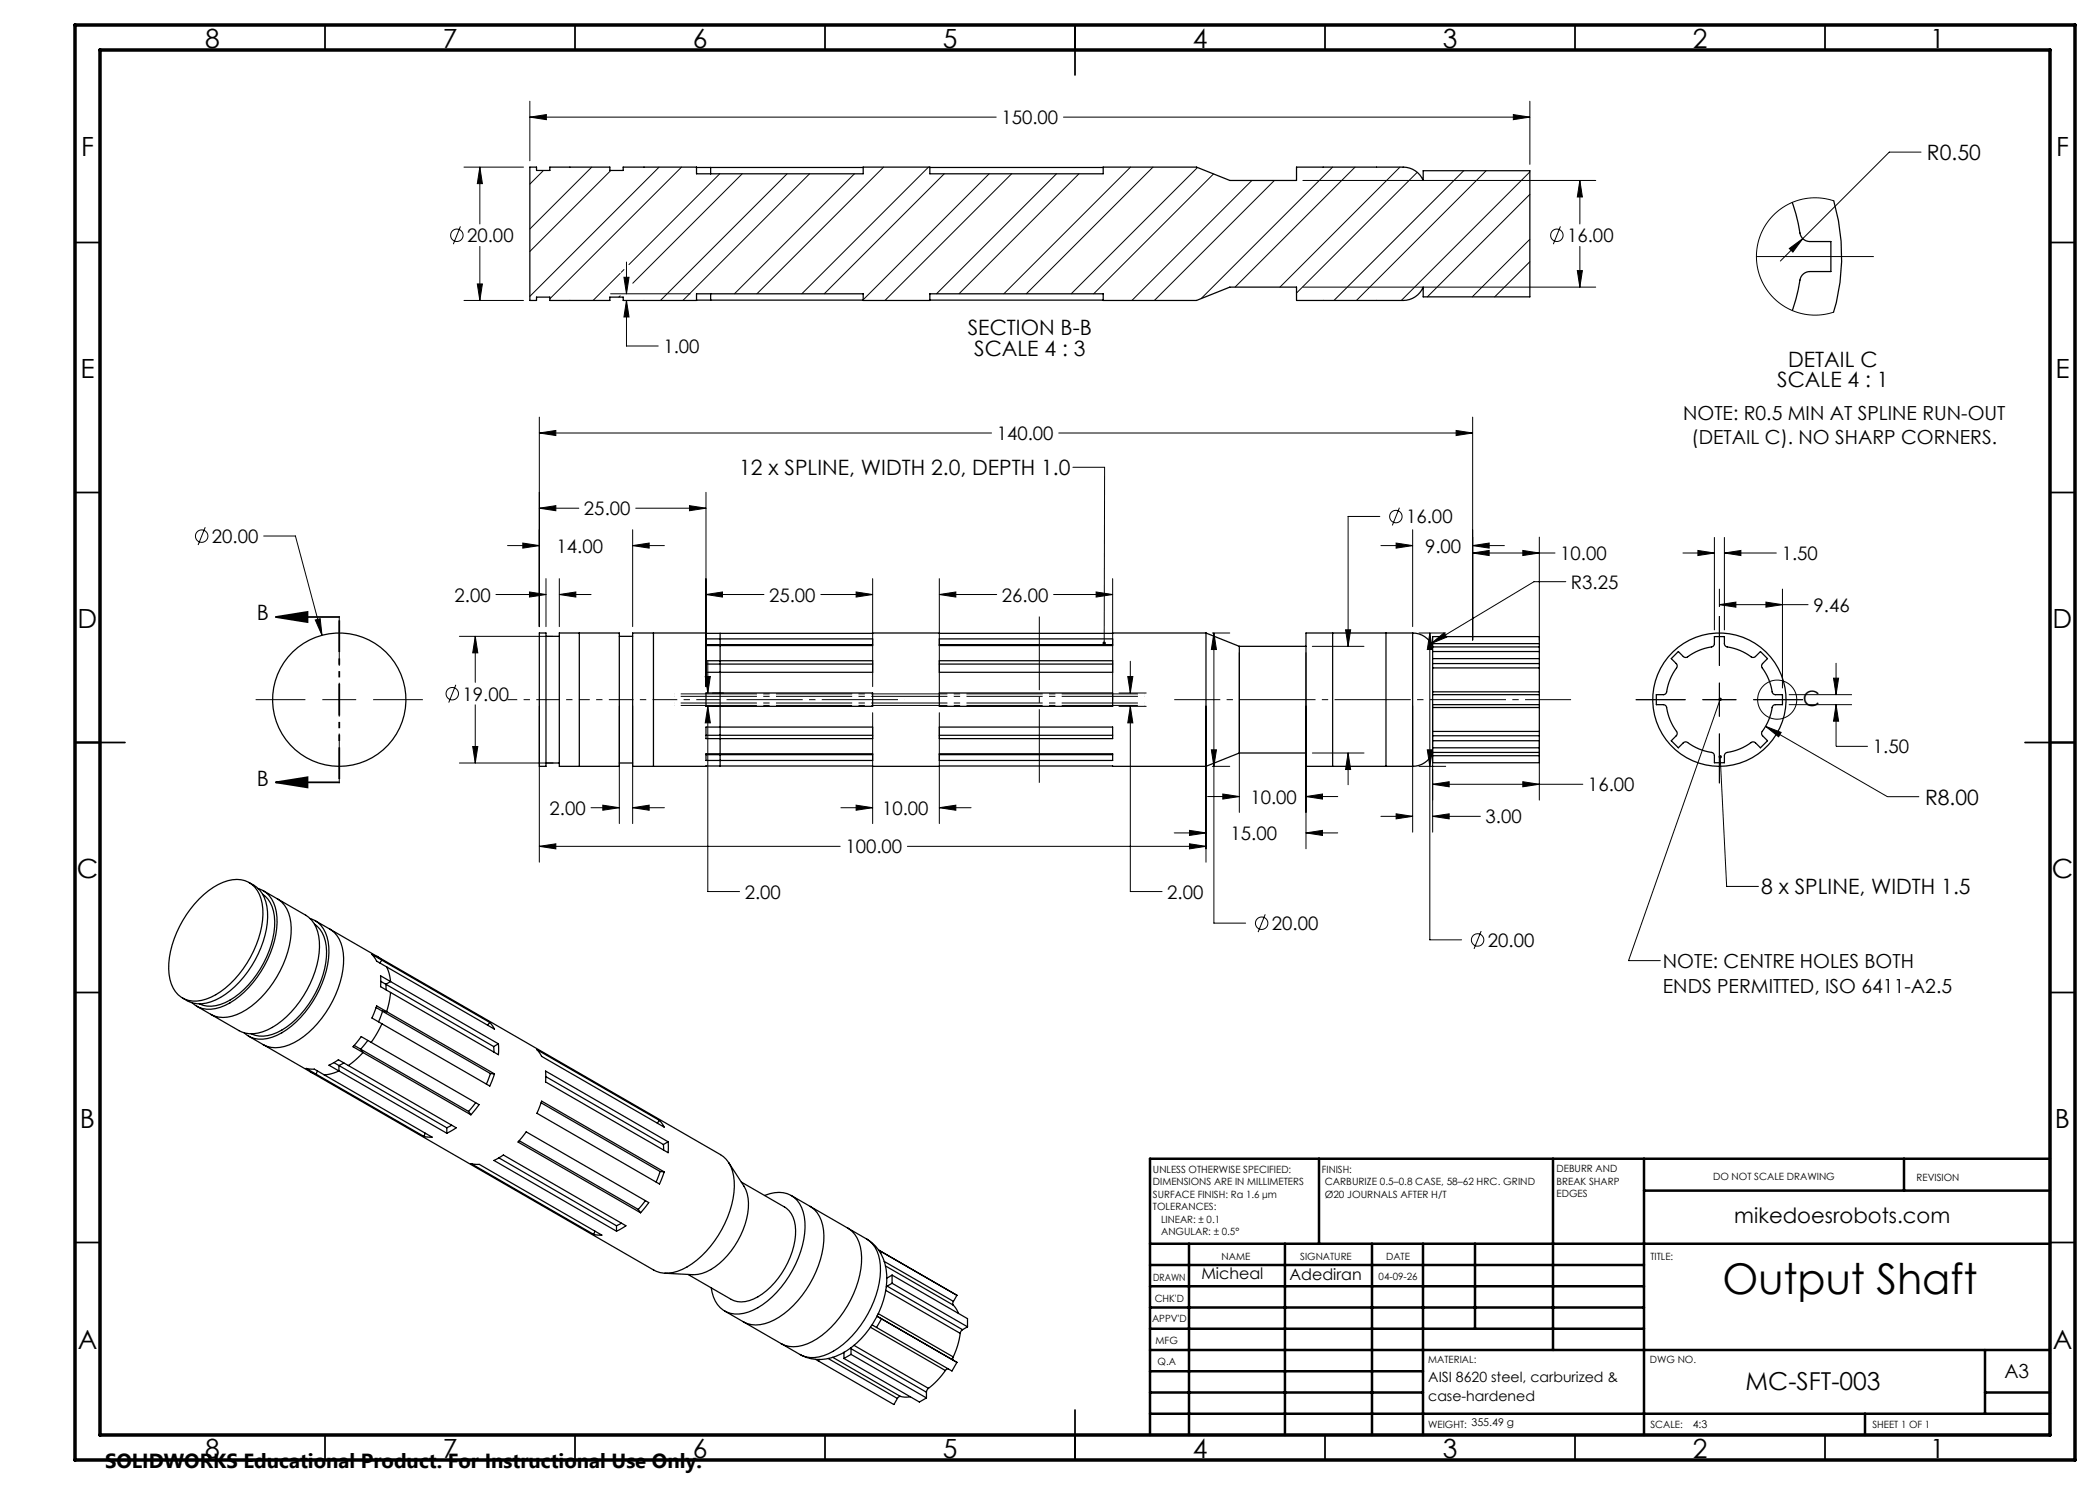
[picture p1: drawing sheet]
<svg xmlns="http://www.w3.org/2000/svg" width="420mm" height="297mm" viewBox="0 0 420 297" stroke-linecap="round" stroke-linejoin="round" font-family="sans-serif">
<g fill="none" stroke="#000" stroke-width=".25">
<path d="M106 33.4h1.3v.7h2.7v-.7h12v.7h2.6v-.7h14.7v1.4h33.3v-1.4h13.4v1.4h34.6v-1.4h18.7l6.7 2.7h13.3v-2.7h21.3a4.3 4.3 0 0 1 4 2.7v-2h21.4v25.3h-21.4v-2a4.3 4.3 0 0 1-4 2.7h-21.3v-2.7h-13.3l-6.7 2.7h-18.7v-1.3h-34.6v1.3h-13.4v-1.3h-33.3v1.3h-14.7v-.7h-2.6v.7h-12v-.7h-2.7v.7h-1.3zM139.3 33.5h33.3M142.1 33.5v1.3M186 33.5h34.6M142.1 58.8v1.2M358.4 40.5a33.1 33.1 0 0 1 1.7 6.5l.6 .8 .9 .5h4.6v6h-4.2a2 2 0 0 0-2 1.7 30.7 30.7 0 0 1-1.5 6.1M366.8 40.2a39.3 39.3 0 0 1-.1 22.2M139.3 60h33.3M186 60h34.6M107.9 126.6h1.3v26.7h-1.3zM109.2 127.3h2.7M111.9 126.6h12v26.7h-12z"/>
<path d="M115.9 126.6v26.7M123.9 127.3h2.6M130.7 126.6v26.7M141.2 127.8h33.3v1.3h-33.3zM141.2 132.1h33.3v2.4h-33.3zM141.2 138.6h33.3v2.7h-33.3zM141.2 132.8h33.3M141.2 128.9h33.3M144 126.7v26.5M187.9 132.1h34.6v2.4h-34.6zM187.9 127.8h34.6v1.3h-34.6zM187.9 138.6h34.6v2.7h-34.6z"/>
<path d="M187.9 132.8h34.6M187.9 128.9h34.6M241.2 126.6h-114.7v26.7h114.7M241.2 126.6v26.7M241.2 126.6l6.7 2.7M247.9 129.3v21.3M247.9 129.3h13.3M266.5 126.6v26.7M277.2 126.6v26.7M282.5 126.6a4.3 4.3 0 0 1 4 2.7M282.5 126.6h-21.3v26.7h21.3M282.5 126.6v26.7"/>
<path d="M286.5 129.4v.9M286.5 133.6v4.8M286.5 138.4v.5M286.5 132.7v.9M286.5 128.7v.7M286.5 128.7v-1.4h21.4v1.4M286.5 130.3v2.4M286.5 138.9v2M286.5 138.9h21.4M286.5 138.4h21.4M286.5 133.6h21.4M286.5 131.7h21.4"/>
<path d="M286.5 130.3h21.4M286.5 132.7h21.4M286.5 129.4h21.4M286.5 128.7h21.4M307.9 138.4v.5M307.9 133.6v4.8M307.9 132.7v.9M307.9 129.4v.9M307.9 128.7v.7M307.9 130.3v2.4M307.9 138.9v2M335.7 130.3l1 1a.67 .67 0 0 0 .8 .1 12.7 12.7 0 0 1 5.1-2.2l.3-.4v-1.5h2v1.4a.67 .67 0 0 0 .5 .7 12.7 12.7 0 0 1 5.2 2.1l.4-.1 1.1-1.1 1.4 1.4-1 1a.67 .67 0 0 0-.1 .9 12.7 12.7 0 0 1 2.2 5.1l.4 .2h1.5v2h-1.4a.67 .67 0 0 0-.7 .6 12.7 12.7 0 0 1-2.1 5.1l.1 .5 1.1 1-1.4 1.5-1-1a.67 .67 0 0 0-.9-.1 12.7 12.7 0 0 1-5.1 2.1l-.2 .4v1.5h-2v-1.4a.67 .67 0 0 0-.6-.6 12.7 12.7 0 0 1-5.1-2.1l-.5 .1-1 1.1-1.4-1.5 .9-.9a.67 .67 0 0 0 .1-.9 12.7 12.7 0 0 1-2.1-5.1l-.4-.3h-1.5v-2h1.4a.67 .67 0 0 0 .6-.5 12.7 12.7 0 0 1 2.1-5.1l-.1-.5-1-1.1z"/>
<path d="M109.2 152.6h2.7M123.9 152.6h2.6M141.2 145.4h33.3v2.3h-33.3zM141.2 150.8h33.3v1.3h-33.3zM141.2 147.1h33.3M141.2 150.9h33.3M187.9 150.8h34.6v1.3h-34.6zM187.9 145.4h34.6v2.3h-34.6zM187.9 147.1h34.6M187.9 150.9h34.6M247.9 150.6l-6.7 2.7M247.9 150.6h13.3"/>
<path d="M286.5 150.6a4.3 4.3 0 0 1-4 2.7M286.5 141.5v4.8M286.5 149.6v.9M286.5 140.9v.6M286.5 146.3v.9M286.5 150.5v.6M286.5 140.9h21.4M286.5 151.1v1.4h21.4v-1.4M286.5 147.2v2.4M286.5 141.5h21.4M286.5 146.3h21.4M286.5 148.1h21.4"/>
<path d="M286.5 147.2h21.4M286.5 149.6h21.4M286.5 150.5h21.4M286.5 151.1h21.4M307.9 140.9v.6M307.9 141.5v4.8M307.9 146.3v.9M307.9 149.6v.9M307.9 150.5v.6M307.9 147.2v2.4M39.8 179.8a11.4 11.4 0 0 1 7.6-3.9 5.1 5.1 0 0 1 5 4.9 19.2 19.2 0 0 1-4.6 14.1 13.5 13.5 0 0 1-8.4 5.3 5 5 0 0 1-5.4-4.3 17.6 17.6 0 0 1 3.3-13zM49.8 176.5a6.2 6.2 0 0 1 3.7 5.8 20.6 20.6 0 0 1-9.4 17.2 6.6 6.6 0 0 1-7.6 .1"/>
<path d="M51.6 177.7a5.3 5.3 0 0 1 3.7 4.7 19.2 19.2 0 0 1-4.7 14.1 13.5 13.5 0 0 1-8.4 5.3 4.7 4.7 0 0 1-3.8-1.2M52.5 178.8a6.9 6.9 0 0 1 2.4 6.6 20 20 0 0 1-8.9 14.6 6.3 6.3 0 0 1-6.1 .8M52.7 178.1l8.4 4.9a6.8 6.8 0 0 1 2.8 6.4 20.9 20.9 0 0 1-9.4 16.1 6.6 6.6 0 0 1-6.7 .6l-8.5-4.9M55.5 179.8a6.4 6.4 0 0 1 2.7 5.8 20.6 20.6 0 0 1-9.9 16.9 6.3 6.3 0 0 1-6.1 .4M62 183.7a5.3 5.3 0 0 1 3.6 4.7 19.2 19.2 0 0 1-4.6 14.1 13.5 13.5 0 0 1-8.4 5.3 4.7 4.7 0 0 1-3.8-1.2M62.9 184.8a6.9 6.9 0 0 1 2.4 6.5 20 20 0 0 1-8.9 14.7 6.3 6.3 0 0 1-6.2 .8M63 184.1l12.4 7.2M66 185.8a6.4 6.4 0 0 1 2.7 5.9 20.6 20.6 0 0 1-9.9 16.8 6.3 6.3 0 0 1-6.2 .4M74.4 190.9l23.6 13.6 .9 1.3-23.6-13.6zM75.4 191.3l68.7 39.6a6.8 6.8 0 0 1 2.8 6.4 20.9 20.9 0 0 1-9.5 16.1 6.6 6.6 0 0 1-6.6 .6l-81.1-46.8M75.4 191.3l1 .7-.5 .6M76.2 196.3l22.5 13"/>
<path d="M77.3 193.4l.5 1.3 .3 1.6-.9 .6v1.1M78.1 198.5l-2-1.2v-2.1l23.6 13.6M78.1 198.5l-.3 1.9-.5 1.9h-.8l-.8 2.1M78.1 198.5l21.6 12.4v-2.1M61.2 213.7l1.7 .1 23.5 13.6-1.6-.1zM63.5 214.2l-.3 .6-1.1-.4M65.8 213l1.9-1 23.5 13.6-1.8 1zM66.8 212.5l22.6 13.1M68.8 212.6l-1 .5v1.1l-1.5 .5-1.4 .3M70.8 209.1l22.9 13.2M72.2 207.3l23.6 13.6-1.6 2.1-23.6-13.6zM73.6 208.1l-1.5 1.7 .5 .7-1.4 1.4-1.5 1.2"/>
<path d="M75.2 201.5l22.9 13.2M75.3 201.2l23.6 13.6-.9 2.4-23.6-13.6zM76.4 204.8l-1 1.9-1.2 1.8M98 204.5l-.5 .5M98.1 214.7l-.8 2.1M98.1 214.7l.8 .1M98.7 209.3l.1 1.1M99.7 208.8l-1 .5M107.4 209.9l24.5 14.2 .9 1.3-24.5-14.1zM109.1 214.2l24.5 14.2v2.1l-24.5-14.1zM109.2 215.3l23.5 13.6M85 226.6l-.2 .7"/>
<path d="M89.4 225.6v1M90.3 225l-.9 .6M93.7 222.3l.5 .7M94.2 232.7l1.7 .2 24.5 14.1-1.7-.1zM95.1 220.5l-1.4 1.8M98.8 232.1l1.9-1.1 24.5 14.2-1.9 1zM99.8 231.6l23.5 13.6M103.8 228.1l23.8 13.8M105.2 226.4l24.6 14.1-1.7 2.1-24.5-14.2zM108.2 220.6l23.8 13.7M108.3 220.2l24.5 14.2-.9 2.4-24.5-14.1zM131.9 224.1l-.4 .5"/>
<path d="M132 234.3l-.8 2.1M132 234.3l.8 .1M132.7 228.9v1.1M133.6 228.4l-.9 .5M145.7 232.5l3.1 4.7a8.4 8.4 0 0 1 .5 6.6 16.3 16.3 0 0 1-8 10.6 5.9 5.9 0 0 1-2.7 .5l-5.7-.3M148.3 236.4l8.6 5a5.7 5.7 0 0 1 2.2 5.7 16.4 16.4 0 0 1-8.4 12.7 4.9 4.9 0 0 1-4.4 .1l-8.7-5M152.9 239.1a5.3 5.3 0 0 1 7.4 2.4 13.3 13.3 0 0 1-.6 10.1 20 20 0 0 1-9.1 10.4 5.5 5.5 0 0 1-7.1-1.1 7.2 7.2 0 0 1-1.2-3.3M158.3 239.1l15 8.7a6.8 6.8 0 0 1 2.8 6.4 20.9 20.9 0 0 1-9.4 16 6.6 6.6 0 0 1-6.7 .7M119 246.2l-.3 .7M123.3 245.2v1M124.3 244.6l-1 .6M127.6 241.9l.5 .7"/>
<path d="M129.1 240.1l-1.5 1.8M162 241.3a6.4 6.4 0 0 1 2.8 5.8 20.6 20.6 0 0 1-9.9 16.9 6.3 6.3 0 0 1-6.2 .4M169.6 245.6a6.4 6.4 0 0 1 2.7 5.9 20.6 20.6 0 0 1-9.9 16.8 6.3 6.3 0 0 1-6.2 .4M173.3 247.8a8.8 8.8 0 0 1 4.1 8.5 17.9 17.9 0 0 1-10.2 14.9 8.1 8.1 0 0 1-7.2-.3M175.7 250l15.7 9.1-.7 1.2M176.3 250.4l-.2 .3M176.8 252.3l13.9 8M177.1 253.2l13.5 7.8M177.1 258.1l14.9 8.6M177.4 257.2l-.1 .2M177.4 257.2l15.1 8.7M178.4 255l-1 .6"/>
<path d="M178.4 255v1.7M178.4 256.7l-1 .5M178.4 256.7l15.1 8.7M178.4 255l15.1 8.7v1.7M144.9 262.2l15.1 8.7M163.1 271.9l.6 .3M163.7 272.2l15.1 8.7 .7-1.2M163.9 271.9l-.2 .3M165.6 271.7l13.9 8M166.5 271.5l13.6 7.8M168.8 270.5v1.2M168.8 271.7l15.1 8.7 1.4-.8"/>
<path d="M170.2 269.7v1.2M170.2 270.9l-1.4 .8M170.2 270.9l15.1 8.7M170.2 269.7l15.1 8.7M170.2 269.5v.2M170.8 269.1l14.9 8.6M174.1 265.4l15 8.7M175.5 263.1l.1 .3 15.8 9.1-1 1.7-15.8-9.1h-.3M175.6 262.7l15 8.7M176.3 263.8l-1 1.7M180.1 279.3l.8 .1h1.2M180.1 279.3l-.3 .1-.3 .3"/>
<path d="M185.3 278.4v1.2M185.7 277.7l-.4 .7M189.1 274.1a15.7 15.7 0 0 1-3.4 3.6M189.7 273.8h-.3l-.3 .3M190.6 271.4v.4l.1 .3M190.6 261l.5 .6 .6 1.1M190.7 260.3l-.1 .4v.3M192 266.7a15.7 15.7 0 0 1-1.4 4.7M192.5 265.9l-.5 .8M193.5 265.4l-1 .5"/>
<circle cx="67.9" cy="139.9" r="13.3"/>
<circle cx="343.9" cy="139.9" r="13.3"/>
</g>
<g fill="none" stroke="#000" stroke-width=".2">
<path d="M92.8 33.4h11.9M96 33.4l.5 3.3h-1zM96 33.4v11.4M106 23.4l3.3-.5v1zM106 20.3v11.9M106 23.4h93.2M108.7 34.1l-2.7 2.7M118.3 33.4l-12.3 12.4M122.2 34.1l-16.2 16.2M131.8 33.4l-25.8 25.9M136.3 33.4l-26.3 26.4M144 34.8l-18.2 18.1"/>
<path d="M148.4 34.8l-21.8 21.8M157.4 34.8l-25.3 25.3M161.9 34.8l-25.3 25.3M170.9 34.8l-24 24M176.7 33.4l-25.3 25.4M185.7 33.4l-25.3 25.4M188.9 34.8l-24 24M197.8 34.8l-25.2 25.2M202.3 34.8l-25.3 25.3M211.3 34.8l-24 24M212.7 23.4h93.3M215.8 34.8l-24 24"/>
<path d="M226.1 33.4l-25.3 25.4M230.6 33.4l-25.3 25.4M239.5 33.5l-25.3 25.3M242.7 34.8l-24 24M250.4 36.1l-24 24M254.9 36.1l-24 24M260.6 36.1h58.5M266.5 33.4l-26.3 26.3M271 33.4l-24 24M280 33.4l-24 24M283.4 34.5l-24.1 24.1M292.7 34.1l-25.9 26"/>
<path d="M297.2 34.1l-25.9 26M302.7 22.9l3.3 .5-3.3 .5zM306 34.4l-25.7 25.7M306 38.9l-20.5 20.5M306 20.3v12.6M316 36.1l.5 3.3h-1zM316 36.1v8.7M384.2 30.4h-6.3l-21.8 21.8M92.1 45.3l-1.4 3.5M95.5 56.8h1l-.5 3.3zM96 49.3v10.8M122.1 58.8h15.9"/>
<path d="M124 54.7l-5.4 5.4M124 59.2l-.2 .2M124.8 55.5h1l-.5 3.3zM124.8 53.9l-.5 .6M125.3 52.4v6.4M260.6 57.4h58.5M306 47.9l-11.5 11.5M306 52.3l-7.1 7.1M312.1 45.3l-1.4 3.5M315.5 54.1h1l-.5 3.3zM316 49.3v8.1M351.3 51.3h23.5"/>
<path d="M357.9 49.7l2.7-2-2 2.7zM366.8 40.2l-2.7-.6-2.9 .1-2.6 .7-2.4 1.4-2 1.8-1.6 2.4-1 2.6-.3 2.7 .3 2.8 1 2.6 1.5 2.2 2 1.9 2.5 1.4 2.6 .7 2.7 .1 2.8-.6M92.8 60.1h11.9M125.3 60.1l.5 3.3h-1zM125.3 60.1v9.1h6.3M107.9 86.6l3.3-.5v1zM107.9 83.4v41.9M107.9 86.6h90.4M141.2 98.5v38.8M211.8 86.6h82.7M214.6 93.5h6.3l-.1 35.1M291.2 86.1l3.3 .5-3.3 .5z"/>
<path d="M294.5 83.4v44.6M41 105.4l-1.4 3.6M52.7 107.2h6.4l5.3 19.9M99.2 118.9h10M101.5 109.1h6.4M104.6 108.6l3.3 .5-3.3 .5zM105.9 118.4l3.3 .5-3.3 .5zM107.9 101.6l3.3-.5v1zM107.9 101.6h7.9M109.2 115.7v9.6M111.9 118.9l3.3-.5v1zM111.9 115.7v9.6"/>
<path d="M111.9 118.9h6.3M126.5 109.1l3.3-.5v1zM126.5 109.1h6.4M126.5 105.9v19.4M127.1 101.6h14.1M137.9 101.1l3.3 .5-3.3 .5zM141.2 118.9l3.3-.5v1zM141.2 118.9h11.6M164.2 118.9h10.3M171.2 118.4l3.3 .5-3.3 .5zM174.5 115.7v21.6M187.9 118.9l3.3-.5v1z"/>
<path d="M187.9 118.9h11.4M187.9 115.7v24.3M210.7 118.9h11.8M219.2 118.4l3.3 .5-3.3 .5zM222.5 115.7v24.3M276 103.3h-6.4v26M276.2 109.1h6.3M279.2 108.6l3.3 .5-3.3 .5zM279.9 101.5l-1.4 3.6M282.5 105.9v19.4M294.5 109.1l3.3-.5v1zM294.5 110.6l3.3-.5v1z"/>
<path d="M294.5 110.6h16.5M294.5 109.1h6.4M304.6 110.1l3.3 .5-3.3 .5zM307.9 107.4v20.6M313.2 116.3h-6.4l-20.6 12.4M336.5 110.6h6.4M339.6 110.1l3.3 .5-3.3 .5zM342.9 107.4v18.7M343.9 117.8v3.6M344.9 110.6l3.3-.5v1zM344.9 107.4v18.7M344.9 110.6h10.4"/>
<path d="M356.5 117.8v19.9M51.1 139.9h10M63.1 124l.9-.3 .4 3.4zM64.5 139.9h6.7M67.9 123.2v10M67.9 136.5v6.8M74.6 139.9h10M91.2 137l-1.5 3.5M91.9 127.3h18.7M95.1 127.3l.5 3.3h-1.1zM95.1 127.3v9.2M141.1 135.3h1l-.5 3.3z"/>
<path d="M141.6 132.3v6.3M142.5 138.6h2.2M223.8 138.6h5.4M225.6 135.3h1l-.5 3.3zM226.1 132.3v6.3M242.5 126.6h3.5M242.8 126.6l.5 3.3h-1zM242.8 126.6v58h6.3M247.9 130.5v32M261.2 130.5v39.3M262.5 129.3h10.3M269.1 126h1l-.5 3.3z"/>
<path d="M283.8 126.6h5.3M286 126.6l.5 3.3h-1zM286 126.6v61.4h6.3M286.2 128.7l2.6-2.1 .5 .8zM327.2 139.9h9.9M340.5 139.9h6.8M343.9 120.9l3.3-.5v1zM343.9 123.2v10M343.9 136.5v6.8M343.9 120.9h17.8M344 139.9l-18.3 52.2h6.4M350.7 139.9h9.9"/>
<path d="M353.2 120.4l3.3 .5-3.3 .5zM357.8 138.9h12.6M366.7 135.6h1l-.5 3.3zM367.2 132.6v6.3M67.9 146.7v10M91.9 152.6h18.7M94.5 149.3h1.1l-.5 3.3zM95.1 141v11.6M107.9 141.2v31.2M123.9 141.2v23.5M126.5 141.2v23.5M141.6 141.3l.5 3.3h-1z"/>
<path d="M141.6 141.3v37h6.3M142.5 141.3h2.2M174.5 142.5v22.2M187.9 142.5v22.2M223.8 141.3h5.4M226.1 141.3l.5 3.3h-1zM226.1 141.3v37h6.3M241.2 141.2v31.2M241.5 159.3h6.4M242.3 150h1l-.5 3.3zM242.5 153.3h3.5M244.6 158.8l3.3 .5-3.3 .5z"/>
<path d="M261.2 159.3l3.3-.5v1zM261.2 159.3h6.3M262.5 150.6h10.3M269.6 150.6l.5 3.3h-1zM269.6 150.6v6.4M282.5 141.2v25.2M283.8 153.3h5.3M285.5 150h1l-.5 3.3zM286.5 156.9l3.3-.6v1.1zM286.5 141.2v25.2M286.5 156.9h30.1M304.6 156.3l3.3 .6-3.3 .5z"/>
<path d="M307.9 148.4v11.6M343.9 146.7v10M344 151.4l1.3 25.9h6.4M353.1 145.3l3.1 1.2-.5 .9zM353.1 145.3l24.4 14h6.3M357.8 140.9h12.6M367.2 140.9l.5 3.3h-1zM367.2 140.9v8.4h6.4M107.9 169.3l3.3-.5v1zM107.9 169.3h60.1M118.2 161.5h5.7M120.6 161l3.3 .5-3.3 .6z"/>
<path d="M126.5 161.5l3.3-.5v1.1zM126.5 161.5h6.4M168.2 161.5h6.3M171.2 161l3.3 .5-3.3 .6zM181.5 169.3h59.7M187.9 161.5l3.3-.5v1.1zM187.9 161.5h6.3M234.8 166.6h6.4M237.9 166.1l3.3 .5-3.3 .5zM237.9 168.8l3.3 .5-3.3 .5zM261.2 166.6l3.3-.5v1zM261.2 166.6h6.3"/>
<path d="M276.2 163.3h6.3M279.2 162.8l3.3 .5-3.3 .5zM286.5 163.3l3.3-.5v1zM286.5 163.3h9.6M253 182.9l-1.4 3.5M296.2 186.2l-1.4 3.6"/>
<circle cx="91.4" cy="47.1" r="1.24"/>
<circle cx="311.4" cy="47.1" r="1.24"/>
<circle cx="40.3" cy="107.2" r="1.24"/>
<circle cx="279.2" cy="103.3" r="1.24"/>
<circle cx="90.5" cy="138.7" r="1.24"/>
<circle cx="355.4" cy="139.9" r="3.9"/>
<circle cx="252.3" cy="184.6" r="1.24"/>
<circle cx="295.5" cy="188" r="1.24"/>
</g>
<g fill="none" stroke="#000" stroke-width=".35">
<path d="M65 5v5M115 5v5M165 5v5M215 5v10M265 5v5M315 5v5M365 5v5M15 48.5h5M410 48.5h5M15 98.5h5M410 98.5h5M55.2 123.4l6.3-1v2z"/>
<path d="M55.2 123.4h12.7M15 148.5h10M55.2 156.5l6.3-1v2zM55.2 156.5h12.7M405 148.5h10M15 198.5h5M410 198.5h5M15 248.5h5M410 248.5h5M65 287v5M115 287v5M165 287v5"/>
<path d="M215 282v10M265 287v5M315 287v5M365 287v5"/>
</g>
<path d="M207.9 156.6v-33.3" fill="none" stroke="#000" stroke-width=".2" stroke-dasharray="15.2 1.3 1.3 1.3" stroke-dashoffset=".5" stroke-linecap="butt"/>
<path d="M144 139.9h-13.3" fill="none" stroke="#000" stroke-width=".2" stroke-dasharray="15.2 1.3 1.3 1.3" stroke-dashoffset="10.5" stroke-linecap="butt"/>
<path d="M115.9 139.9h-4M130.7 139.9h-4.2" fill="none" stroke="#000" stroke-width=".2" stroke-dasharray="15.2 1.3 1.3 1.3" stroke-dashoffset="15.1" stroke-linecap="butt"/>
<path d="M180.9 139.9h-36.9M228.9 138.8h-94.1M228.9 139.3h-94.1M228.9 140.6h-94.1M228.9 141.1h-94.1" fill="none" stroke="#000" stroke-width=".2" stroke-dasharray="15.2 1.3 1.3 1.3" stroke-dashoffset="-1.3" stroke-linecap="butt"/>
<path d="M111.9 139.9h-2.7M126.5 139.9h-2.6" fill="none" stroke="#000" stroke-width=".2" stroke-dasharray="15.2 1.3 1.3 1.3" stroke-linecap="butt"/>
<path d="M123.9 139.9h-8" fill="none" stroke="#000" stroke-width=".2" stroke-dasharray="15.2 1.3 1.3 1.3" stroke-dashoffset="13.1" stroke-linecap="butt"/>
<path d="M109.2 139.9h-7.7" fill="none" stroke="#000" stroke-width=".2" stroke-dasharray="15.2 1.3 1.3 1.3" stroke-dashoffset="13.3" stroke-linecap="butt"/>
<path d="M314.2 139.9h-79.4" fill="none" stroke="#000" stroke-width=".2" stroke-dasharray="15.2 1.3 1.3 1.3" stroke-dashoffset="6" stroke-linecap="butt"/>
<path d="M67.9 123.4v33.1" fill="none" stroke="#000" stroke-width=".35" stroke-dasharray="6.3 1.3 1.3 1.3 1.3 1.3" stroke-dashoffset="-.7" stroke-linecap="butt"/>
<g fill="none" stroke="#000" stroke-width=".5">
<path d="M263.8 231.8v17M310.6 231.8v38.2M328.8 231.8v55.2M328.8 238.1h81.2M380.8 231.8v6.3M410 231.8h-180v55.2M230 248.8h180M230 257.3h98.8M230 253h98.8M237.8 248.8v38.2M257 248.8v38.2M274.4 248.8v38.2"/>
<path d="M284.6 248.8v38.2M295 248.8v17M230 265.8h98.8M230 261.5h98.8M230 278.5h54.6M230 274.3h54.6M230 270h180M397 278.5h13M397 270v12.8M230 282.8h180M373 282.8v4.2"/>
</g>
<path d="M15 5h400v287h-400zM20 10h390v277h-390z" fill="none" stroke="#000" stroke-width=".7"/>
<g fill="#000">
<path d="M357.9 49.7l2.7-2-2 2.7zM63.1 124l.9-.3 .4 3.4zM343.8 139.6l.3-.1-.1 .4 .1-.4a.34 .34 0 0 1 .2 .5 .34 .34 0 0 1-.5 .1 .34 .34 0 0 1 0-.5zM353.1 145.3l3.1 1.2-.5 .9z"/>
<path d="M339.6 110.1l3.3 .5-3.3 .5zM344.9 110.6l3.3-.5v1z"/>
<path d="M55.2 123.4l6.3-1v2zM55.2 156.5l6.3-1v2z"/>
<path d="M220.6 128.4a.34 .34 0 0 0-.1 .4 .34 .34 0 0 0 .3 .2v-.4v.4a.34 .34 0 0 0 .3-.5 .34 .34 0 0 0-.5-.1zM343.8 151.1a.34 .34 0 0 0 .1 .6 .34 .34 0 0 0 .5-.3 .34 .34 0 0 0-.4-.4v.4v-.4z"/>
<path d="M366.7 135.6h1l-.5 3.3zM367.2 140.9l.5 3.3h-1zM343.9 120.9l3.3-.5v1zM353.2 120.4l3.3 .5-3.3 .5z"/>
<path d="M244.6 158.8l3.3 .5-3.3 .5zM261.2 159.3l3.3-.5v1zM294.5 109.1l3.3-.5v1zM279.2 108.6l3.3 .5-3.3 .5zM279.2 162.8l3.3 .5-3.3 .5zM286.5 163.3l3.3-.5v1zM286.2 128.7l3.1-1.3-.5-.8zM237.9 166.1l3.3 .5-3.3 .5zM261.2 166.6l3.3-.5v1zM237.9 168.8l3.3 .5-3.3 .5zM107.9 169.3l3.3-.5v1zM242.3 150h1l-.5 3.3zM242.8 126.6l.5 3.3h-1zM269.6 150.6l.5 3.3h-1zM269.1 126h1l-.5 3.3zM285.5 150h1l-.5 3.3zM286 126.6l.5 3.3h-1zM126.5 161.5l3.3-.5v1.1zM120.6 161l3.3 .5-3.3 .6zM111.9 118.9l3.3-.5v1zM105.9 118.4l3.3 .5-3.3 .5zM104.6 108.6l3.3 .5-3.3 .5zM126.5 109.1l3.3-.5v1zM94.5 149.3h1.1l-.5 3.3zM95.1 127.3l.5 3.3h-1.1zM107.9 86.6l3.3-.5v1zM291.2 86.1l3.3 .5-3.3 .5zM294.5 110.6l3.3-.5v1zM304.6 110.1l3.3 .5-3.3 .5zM137.9 101.1l3.3 .5-3.3 .5zM107.9 101.6l3.3-.5v1zM141.2 118.9l3.3-.5v1zM171.2 118.4l3.3 .5-3.3 .5zM141.1 135.3h1l-.5 3.3zM141.6 141.3l.5 3.3h-1zM225.6 135.3h1l-.5 3.3zM226.1 141.3l.5 3.3h-1zM187.9 161.5l3.3-.5v1.1zM171.2 161l3.3 .5-3.3 .6zM187.9 118.9l3.3-.5v1zM219.2 118.4l3.3 .5-3.3 .5z"/>
<path d="M286.5 156.9l3.3-.6v1.1zM304.6 156.3l3.3 .6-3.3 .5zM106 23.4l3.3-.5v1zM302.7 22.9l3.3 .5-3.3 .5zM95.5 56.8h1l-.5 3.3zM96 33.4l.5 3.3h-1zM316 36.1l.5 3.3h-1zM315.5 54.1h1l-.5 3.3zM125.3 60.1l.5 3.3h-1zM124.8 55.5h1l-.5 3.3z"/>
</g>
<text font-size="8.5" x="344.5" y="258.8">Output Shaft</text>
<g font-size="5.3">
<text x="41" y="9.5">8</text>
<text x="88.5" y="9.5">7</text>
<text x="138.5" y="9.5">6</text>
<text x="188.5" y="9.5">5</text>
<text x="238.5" y="9.5">4</text>
<text x="288.5" y="9.5">3</text>
<text x="338.5" y="9.5">2</text>
<text x="386" y="9.5">1</text>
<text x="16.2" y="31.3">F</text>
<text x="411.2" y="31.3">F</text>
<text x="16.1" y="75.5">E</text>
<text x="411.1" y="75.5">E</text>
<text x="15.5" y="125.5">D</text>
<text x="410.5" y="125.5">D</text>
<text x="15.4" y="175.5">C</text>
<text x="410.4" y="175.5">C</text>
<text x="16" y="225.5">B</text>
<text x="411" y="225.5">B</text>
<text x="15.5" y="269.8">A</text>
<text x="410.5" y="269.8">A</text>
<text x="41" y="291.5">8</text>
<text x="88.5" y="291.5">7</text>
<text x="138.5" y="291.5">6</text>
<text x="188.5" y="291.5">5</text>
<text x="238.5" y="291.5">4</text>
<text x="288.5" y="291.5">3</text>
<text x="338.5" y="291.5">2</text>
<text x="386" y="291.5">1</text>
</g>
<text font-size="4.9" x="349.1" y="277.9">MC-SFT-003</text>
<g font-size="4.2">
<text x="385.4" y="32">R0.50</text>
<text x="193.6" y="66.9">SECTION B-B</text>
<text x="194.8" y="71.1">SCALE 4 : 3</text>
<text x="355.4" y="77.5">SCALE 4 : 1</text>
<text x="357.6" y="73.3">DETAIL C</text>
<text x="147.8" y="95.1">12 x SPLINE, WIDTH 2.0, DEPTH 1.0</text>
<text x="51.4" y="124.1">B</text>
<text x="360.6" y="141.1">C</text>
<text x="51.4" y="157.2">B</text>
<text x="385" y="160.9">R8.00</text>
<text x="352.2" y="178.9">8 x SPLINE, WIDTH 1.5</text>
<text x="346.9" y="244.6">mikedoesrobots.com</text>
</g>
<text font-size="4.1" x="21" y="293.7">SOLIDWORKS Educational Product. For Instructional Use Only.</text>
<g font-size="3.9">
<text x="336.6" y="84">NOTE: R0.5 MIN AT SPLINE RUN-OUT</text>
<text x="338.3" y="88.8">(DETAIL C). NO SHARP CORNERS.</text>
<text x="332.6" y="193.6">NOTE: CENTRE HOLES BOTH</text>
<text x="332.6" y="198.5">ENDS PERMITTED, ISO 6411-A2.5</text>
<text x="400.9" y="275.5">A3</text>
</g>
<g font-size="3.7">
<text x="200.3" y="24.8">150.00</text>
<text x="93.4" y="48.4">20.00</text>
<text x="313.4" y="48.4">16.00</text>
<text x="132.7" y="70.6">1.00</text>
<text x="199.3" y="88">140.00</text>
<text x="116.8" y="103.1">25.00</text>
<text x="281.2" y="104.7">16.00</text>
<text x="42.4" y="108.6">20.00</text>
<text x="111.3" y="110.5">14.00</text>
<text x="285" y="110.5">9.00</text>
<text x="312" y="112">10.00</text>
<text x="356.4" y="112">1.50</text>
<text x="314.2" y="117.7">R3.25</text>
<text x="90.9" y="120.3">2.00</text>
<text x="153.8" y="120.3">25.00</text>
<text x="200.4" y="120.3">26.00</text>
<text x="362.7" y="122.3">9.46</text>
<text x="92.5" y="140.1">19.00</text>
<text x="374.6" y="150.7">1.50</text>
<text x="250.1" y="160.7">10.00</text>
<text x="317.6" y="158.3">16.00</text>
<text x="109.9" y="163">2.00</text>
<text x="176.4" y="163">10.00</text>
<text x="246.1" y="168">15.00</text>
<text x="297.1" y="164.7">3.00</text>
<text x="169.1" y="170.7">100.00</text>
<text x="148.9" y="179.7">2.00</text>
<text x="233.4" y="179.7">2.00</text>
<text x="254.4" y="186">20.00</text>
<text x="297.6" y="189.4">20.00</text>
</g>
<g font-size="3.2">
<text x="240.3" y="255.9">Micheal</text>
<text x="257.9" y="256">Adediran</text>
</g>
<g font-size="2.8">
<text x="285.6" y="276.3">AISI 8620 steel, carburized &amp;</text>
<text x="285.6" y="280.2">case-hardened</text>
</g>
<text font-size="2.1" x="338.5" y="285.6">4:3</text>
<g font-size="2">
<text x="230.6" y="234.6">UNLESS OTHERWISE SPECIFIED:</text>
<text x="230.6" y="237.1">DIMENSIONS ARE IN MILLIMETERS</text>
<text x="230.6" y="239.6">SURFACE FINISH: Ra 1.6 µm</text>
<text x="264.4" y="234.6">FINISH:</text>
<text x="264.9" y="237">CARBURIZE 0.5–0.8 CASE, 58–62 HRC. GRIND</text>
<text x="264.9" y="239.5">Ø20 JOURNALS AFTER H/T</text>
<text x="311.3" y="234.5">DEBURR AND</text>
<text x="311.3" y="237">BREAK SHARP</text>
<text x="311.3" y="239.5">EDGES</text>
<text x="342.6" y="236">DO NOT SCALE DRAWING</text>
<text x="383.3" y="236.2">REVISION</text>
<text x="230.6" y="242.1">TOLERANCES:</text>
<text x="232.2" y="244.6">LINEAR: ± 0.1</text>
<text x="232.2" y="247.1">ANGULAR: ± 0.5°</text>
<text x="244.3" y="252">NAME</text>
<text x="260" y="251.9">SIGNATURE</text>
<text x="277.2" y="251.9">DATE</text>
<text x="330.1" y="251.9">TITLE:</text>
<text x="230.6" y="256.1">DRAWN</text>
<text x="275.7" y="255.9">04-09-26</text>
<text x="230.9" y="260.3">CHK'D</text>
<text x="230.4" y="264.4">APPV'D</text>
<text x="231.1" y="268.8">MFG</text>
<text x="231.5" y="273">Q.A</text>
<text x="285.6" y="272.5">MATERIAL:</text>
<text x="330" y="272.5">DWG NO.</text>
<text x="285.6" y="285.5">WEIGHT: 355.49 g</text>
<text x="330.1" y="285.6">SCALE:</text>
<text x="374.5" y="285.6">SHEET 1 OF 1</text>
</g>
</svg>
